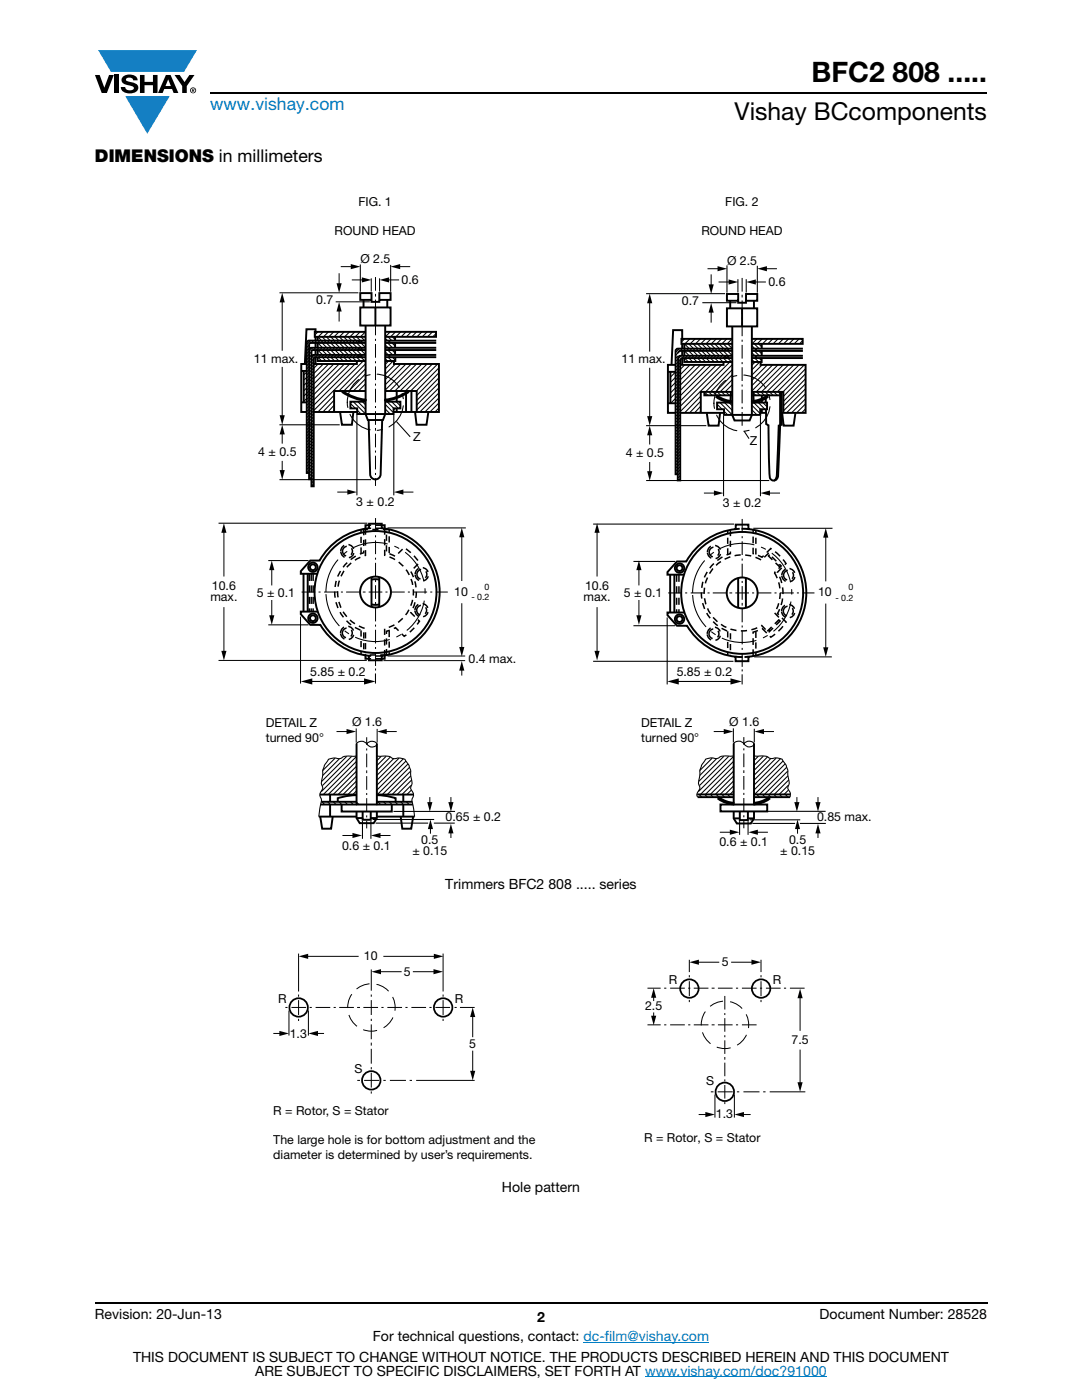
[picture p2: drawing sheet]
<svg xmlns="http://www.w3.org/2000/svg" width="216mm" height="279mm" viewBox="0 0 216 279" stroke-linecap="round" stroke-linejoin="round" font-family="sans-serif">
<g fill="#147fc3">
<path d="M19.6 10h19.7l-2.6 4.3h-1.1h-13.5z"/>
<path d="M25 19.2h8.9l-4.5 7.5z"/>
</g>
<g fill="#000">
<path d="M18.9 15h1l.9 2.5 1-2.5h.9l-1.4 3.6h-1zM22.9 15h.9v3.6h-.9zM24.6 15.3a2.1 2.1 0 0 1 2.8 .3l.1 .4h-.9a.79 .79 0 0 0-.7-.5 .79 .79 0 0 0-.8 .4l.3 .3 1 .2a1.08 1.08 0 0 1 1.2 1 1.08 1.08 0 0 1-1.1 1.2 1.73 1.73 0 0 1-2.4-1.2h.9a.96 .96 0 0 0 .8 .6 .96 .96 0 0 0 .9-.4 1.31 1.31 0 0 0-1.2-.6 1.03 1.03 0 0 1-1.1-.6 1.03 1.03 0 0 1 .2-1.1zM27.9 15h.9v1.3h1.7v-1.3h.9v3.6h-.9v-1.6h-1.7v1.6h-.9zM34.8 15h1.1l.9 1.4 1-1.4h1l-1.5 2.2v1.4h-.9v-1.4z"/>
<path d="M33.6 15.9l.5 1.3h-1.1zM33.1 15l-1.6 3.6h1l.3-.8h1.5l.3 .8h1l-1.6-3.6z"/>
<path d="M38.4 17.8h.2v.2h-.2zM38.3 17.7v.7h.1v-.3l.4 .3-.2-.3 .2-.2-.1-.2z"/>
<path d="M38.1 18a.46 .46 0 0 1 .9 0 .46 .46 0 0 1-.9 0zM37.9 18a.6 .6 0 0 0 1.2 0 .6 .6 0 0 0-1.2 0z"/>
</g>
<path d="M42 18.6h155M18.9 260h178.1" fill="none" stroke="#000" stroke-width=".36"/>
<path d="M116.4 267.9h25.1M128.7 274.8h36.3" fill="none" stroke="#007ec4" stroke-width=".2"/>
<path d="M42 39h131.9v132.1h-131.9z" fill="#fff"/>
<g fill="none" stroke="#000" stroke-width=".2">
<path d="M55.8 58.4h15.7M67.7 54.5v2.4M68 53.2h2.3M70.2 55.9h2.4M74.1 55.5v2.7M74.9 55.3v2.7M74.9 58.6v.6M74.9 59.8v2.7M75.7 55.5v2.7M77.3 55.9h2.3M79.5 53.2h2.3M141.2 53.6h2.3"/>
<path d="M141.9 54.8v2.3M143.4 56.3h2.3M150.5 56.3h2.3M152.7 53.6h2.3M56.3 60v10M56.3 73.2v10M67 60.2h6.8M67.7 61.8v2.4M74.9 63.2v.4M74.9 64.2v2.7M74.9 67.6v.4M74.9 68.7v2.7"/>
<path d="M74.9 72.1v.4M74.9 73.1v2.8M74.9 76.6v.4M74.9 77.6v2.7M129.6 60.2v10M129.6 73.4v10M141.9 62v2.4M56.3 86.3v2.2M56.3 92v2.2M67.3 98.2h2.4M74.9 81v.4M74.9 82.1v2.7"/>
<path d="M74.9 85.4v.6M74.9 86.6v2.7M74.9 89.9v.4M74.9 90.9v2.8M74.9 94.4v.4M74.9 95.4v1.6M80.1 98.2h2.4M129.6 86.5v2.2M129.6 92.2v2.2M140.5 98.4h2.3M153.3 98.4h2.3M44.7 106v9.1"/>
<path d="M54.2 113.4v3.4M54.2 119.7v3.4M60.2 118.2h2.7M63.6 118.2h.4M64.7 118.2h2.7M68 118.2h.4M69.1 118.2h2.7M72.4 118.2h.5M73.6 118.2h2.7M74.9 103.4v2.7M74.9 106.8v.4M74.9 107.9v2.7"/>
<path d="M74.9 111.3v.4M74.9 112.3v2.8M74.9 115.8v.4M74.9 116.8v2.7M76.9 118.2h.4M78 118.2h2.8M81.4 118.2h.4M82.5 118.2h2.7M85.9 118.2h.4M87 118.2h2.4M92.1 106.9v9.1M119.1 106v9.1"/>
<path d="M127.5 113.4v3.4M127.5 119.7v3.4M164.8 106.9v9.1M43.6 131.8h29.6M44.7 121.2v9M60 123.1v13.3M74.9 120.1v.6M74.9 121.3v2.7M74.9 124.7v.4M74.9 125.7v2.7M74.9 129.1v.4M74.9 130.2v2.7"/>
<path d="M74.9 133.4v.4M76.5 131.8h16.3M77.3 130.9h15.5M92.1 120.4v9.1M92.1 133.5v1.3M119.1 121.2v9M164.8 120.5v9M67.1 146h2.4M71.1 145.4v2.8M73.2 147.1v1.6M73.2 149.4v.4M73.2 150.4v2.7"/>
<path d="M73.2 153.8v.5M73.2 154.9v2.7M73.2 158.3v.4M73.2 159.3v2.7M75.3 145.5v2.7M76.8 146h2.4M85.8 159.1v1.3M90 159.1v1.3M142.4 146h2.4M152.1 146h2.3M159 159.1v1.3M163.2 159.1v1.3"/>
<path d="M68.3 166.7h2.4M73.2 162.7v.4M73.2 163.8v1.5M75.6 166.7h2.3M85.9 165.1v1.3M90 166v1.2M143.6 166.1h2.4M150.9 166.1h2.3M159.1 165.1v1.3M163.2 166v1.2"/>
</g>
<g fill="none" stroke="#000" stroke-width=".21">
<path d="M71.9 52.8v5.4M78 52.9v5.3M128.9 58.6h15.8M145.1 53v5.4M147.2 55.7v2.7M148.1 55.5v2.7M148.1 58.8v.6M148.1 60v2.7M148.9 55.7v2.7M151.1 53v5.4M61.2 74.3l-.5 .5M61.2 79.5l-.6 .6"/>
<path d="M61.2 75.3l-.5 .5M61.2 77.4l-.6 .6M61.2 76.3l-.5 .6M61.7 68.9l-.5 .4M61.7 69.5l-.5 .5M62 68l-.8 .7M62.1 70.8l-.9 1M62.1 70.2l-.9 1M62.4 69.4l-1.2 1.2M62.6 68l-.5 .4M62.6 72.8l-1.4 1.4M62.6 72.2l-1.4 1.4"/>
<path d="M62.6 71.6l-1.4 1.4M62.6 79.5l-1.4 1.4M62.6 78.9l-1.4 1.4M62.6 78.3l-1.4 1.4M62.6 77.1l-2 1.9M62.6 76.5l-1.4 1.4M62.6 75.9l-1.4 1.4M62.6 75.3l-1.4 1.4M62.6 74.6l-1.4 1.4M62.6 74l-1.4 1.4M62.6 73.4l-1.4 1.4M62.8 70.8l-1.6 1.6"/>
<path d="M62.9 69.4l-.4 .5M63.1 68l-.4 .4M63.4 70.8l-.5 .5M63.4 69.3l.2 .1-.4 .5M63.4 70.7l.2 .1M63.4 66.2l-.6 .7M63.4 71.3l.8 .7M63.4 67.2l.8 .8M63.4 68.5l1 .9M63.4 69.9l1 .9M63.5 72.6l-.9 .9M63.8 68l-.4 .4"/>
<path d="M64 70.8l-.4 .5M64.2 69.4l-.4 .4M64.3 71.3l.7 .7M64.3 67.2l.7 .8-.4 .4M64.3 68.5l1 .9M64.3 69.9l.9 .9-.4 .5M64.4 68l-.4 .4M64.5 66.2l-1 1M64.5 72.7l-1.9 1.8M64.6 70.8l-.4 .5M64.8 69.4l-.4 .4M65.2 71.3l.7 .7"/>
<path d="M65.2 67.2l.7 .8M65.2 68.5l.9 .9-.4 .4M65.2 69.9l.9 .9M65.5 69.4l-.5 .4M65.5 66.2l-.9 1M65.6 72.6l-2.9 2.9M65.7 68l-.5 .4M65.9 70.8l-.4 .5M66 71.3l.8 .7M66 67.2l.8 .8M66 68.5l1 .9M66 69.9l1 .9"/>
<path d="M66.3 68l-.4 .4M66.5 70.8l-.4 .5M66.6 66.2l-1 1M66.6 72.6l-4 4M66.6 78.9l-3.1 3.3M66.7 79.9l-2.2 2.3M66.7 69.4l-.4 .4M66.9 71.3l.7 .7M66.9 67.2l.7 .8M66.9 68.5l.9 .9M66.9 69.9l.9 .9M66.9 68l-.4 .4"/>
<path d="M67.1 70.8l-.4 .5M67.3 69.4l-.4 .4M67.5 68l-.4 .4M67.6 66.2l-.9 1M67.7 72.6l-6.5 6.5M67.7 71.3l.8 .7M67.7 67.2l.8 .8M67.7 68.5l1 .9M67.7 69.9l1 .9M67.8 70.8l-.5 .5M68 69.4l-.4 .4M68.2 68l-.4 .4"/>
<path d="M68.4 70.8l-.4 .5M68.6 69.4l-.4 .4M68.6 71.3l.7 .7M68.6 67.2l.7 .8M68.6 68.5l1 .9M68.6 69.9l1 .9M68.7 66.2l-1 1M68.7 72.6l-6.1 6.2M68.8 68l-.4 .4M69 70.8l-.4 .5M69.2 69.4l-.4 .4M69.4 68l-.4 .4"/>
<path d="M69.5 71.3l.7 .7M69.5 67.2l.7 .8M69.5 68.5l.9 .9M69.5 69.9l.9 .9M69.6 70.8l-.4 .5M69.7 66.2l-.9 1M69.8 72.6l-7.2 7.2M69.8 69.4l-.4 .4M70.1 68l-.5 .4M70.3 70.8l-.4 .5M70.3 71.3l.8 .7M70.3 67.2l.8 .8"/>
<path d="M70.3 68.5l1 .9M70.3 69.9l1 .9M70.5 69.4l-.4 .4M70.7 68l-.4 .4M70.8 66.2l-1 1M70.8 72.6l-8.2 8.3M70.9 70.8l-.4 .5M71.1 69.4l-.4 .4M71.2 71.3l.7 .7M71.2 67.2l.7 .8-.4 .4M71.2 68.5l.9 .9M71.2 69.9l.9 .9-.4 .5"/>
<path d="M71.3 68l-.4 .4M71.5 70.8l-.4 .5M71.7 69.4l-.4 .4M71.8 66.2l-.9 1M72 71.3l.8 .7M72 67.2l.8 .8M72 69.9l.9 .9M72 68.5l.9 .9M72.1 69.7l-.2 .1M72.5 72.1l-9.8 9.8M72.9 66.2l-1 1M72.9 72.6l-5.2 5.4"/>
<path d="M72.9 73.6l-4.3 4.4M72.9 74.6l-3.3 3.4M72.9 76.6l-1.4 1.4M73 75.6l-2.4 2.4M76.9 70.2l.6 .6M76.9 68.8l.6 .6M76.9 71.6l.4 .4M76.9 67.5l.4 .5M77.4 69.9l.9 .9M77.4 68.5l.9 .9M77.5 71.3l.7 .7M77.5 67.2l.7 .8"/>
<path d="M77.5 72.1l-.7 .7M77.9 66.2l-1 1M78.2 69.9l.6 .6M78.2 68.5l.6 .6M78.3 71.3l.5 .5M78.3 67.2l.5 .6M78.4 72.1l-1.5 1.5M78.9 66.2l-1 1M78.9 72.6l-2 2.1M79.9 72.7l-3 3M80 66.2l-1 1M81 66.2l-1 1"/>
<path d="M81 72.6l-4.2 4.2M82.1 66.2l-1 1M82.1 72.6l-5.3 5.3M83.1 66.2l-1 1M83.1 72.6l-5.3 5.4M84.2 66.2l-1 1M84.2 72.6l-5.4 5.4M85.2 66.2l-.9 1M85.2 72.6l-5.3 5.4M86.3 66.2l-1 1M86.3 72.6l-5.4 5.4M87 66.6l-.6 .6"/>
<path d="M87.3 72.6l-5.3 5.4M87.6 78.4l-3.8 3.8M87.6 79.4l-2.8 2.8M87.6 76.4l-4.4 4.4M87.6 75.4l-4.4 4.5M87.6 74.4l-4.4 4.5M87.6 77.4l-4.5 4.5M87.6 73.4l-4.5 4.6M134.8 74.2l-1 1.1M134.8 77.4l-1 1M134.8 75.3l-1 1M134.8 78.4l-1 1.1"/>
<path d="M134.8 79.5l-1 1M134.8 76.3l-1 1.1M135.3 71l-.4 .5M135.3 70.4l-.4 .5M135.5 69.6l-.6 .7M135.8 72.4l-.9 .9M135.8 71.8l-.9 .9M135.8 73l-.9 .9M135.8 79.7l-.9 .9M135.8 79.1l-.9 .9M135.8 78.5l-.9 .9M135.8 77.3l-.9 .9"/>
<path d="M135.8 76.7l-.9 .9M135.8 76l-.9 1M135.8 75.4l-.9 .9M135.8 74.8l-.9 .9M135.8 74.2l-.9 .9M135.8 73.6l-.9 .9M135.9 71l-1 1.1M136.1 69.6l-.4 .4M136.5 71l-.4 .5M136.6 70.9l.1 .1M136.6 69.4l.1 .2M136.6 67.6l-.6 .6"/>
<path d="M136.6 70.1l1 .9M136.6 68.6l1 1M136.6 71.5l.7 .7M136.6 72.8l-.8 .9M136.7 69.6l-.4 .4M137.2 71l-.5 .5M137.4 69.6l-.4 .4M137.5 70.1l.9 .9-.4 .5M137.5 68.6l.9 1M137.5 71.5l.7 .7M137.6 67.6l-.9 1M137.6 72.9l-1.8 1.8"/>
<path d="M137.8 71l-.5 .5M138 69.6l-.4 .4M138.3 70.1l1 .9M138.3 68.6l1 1M138.3 71.5l.8 .7M138.6 69.6l-.4 .4M138.7 67.6l-1 1M138.7 72.8l-2.9 2.9M139 71l-.4 .5M139.2 70.1l.9 .9M139.2 68.6l.9 1M139.2 71.5l.7 .7"/>
<path d="M139.2 69.6l-.4 .4M139.7 71l-.5 .5M139.8 67.6l-1 1M139.8 72.8l-4 4M139.8 79.1l-3.2 3.3M139.9 69.6l-.4 .4M140 68.6l1 1M140 71.5l.8 .7M140 70.1l1 .9M140.1 60.4h6.9M140.3 71l-.4 .5M140.5 69.6l-.4 .4"/>
<path d="M140.6 78.2l.6 .7M140.8 67.6l-1 1M140.9 72.8l-6 6M140.9 68.6l1 1M140.9 71.5l.7 .7M140.9 70.1l1 .9M140.9 71l-.4 .5M141.1 69.6l-.4 .4M141.4 78.2l.7 .7M141.6 71l-.5 .5M141.8 69.6l-.5 .4M141.8 68.6l.9 1"/>
<path d="M141.8 71.5l.7 .7M141.8 70.1l.9 .9M141.9 67.6l-1 1M141.9 72.8l-6.1 6.1M142.2 71l-.5 .5M142.3 78.2l.7 .7M142.4 69.6l-.4 .4M142.6 68.6l1 1M142.6 71.5l.8 .7M142.8 71l-.4 .5M142.9 67.6l-1 1M143 72.8l-7.2 7.2"/>
<path d="M143 69.6l-.4 .4 1 1M143.1 78.2l.7 .7M143.4 71l-.4 .5M143.5 68.6l.9 1M143.5 71.5l.7 .7M143.5 70.1l.9 .9M143.5 79.2l-.2 .3M143.6 69.6l-.4 .4M144 67.6l-1 1M144 78.2l.7 .7M144 72.8l-8.2 8.2M144 79.5l-.2 .2"/>
<path d="M144.1 71l-.5 .5M144.3 69.6l-.4 .4M144.3 68.6l1 1M144.3 71.5l.8 .7M144.4 70.1l.9 .9-.5 .5M144.5 79.7l-.2 .3M144.7 71l-.4 .5M144.9 78.2l.6 .7M144.9 69.6l-.4 .4M145 67.6l-1 1M145.1 79.9l-.2 .3M145.2 68.6l.9 .9"/>
<path d="M145.2 71.5l.7 .7M145.2 70.1l.9 .9M145.3 69.8l-.2 .2M145.6 72.2l-9.8 9.9M145.7 78.2l.1 .1M146.1 67.6l-1 1M146.1 73.8l-4.3 4.4M146.1 72.8l-5.3 5.4M146.1 74.8l-3.3 3.4M146.1 76.8l-1.4 1.4M146.1 75.8l-2.4 2.4M148.1 63.3v.4"/>
<path d="M148.1 64.4v2.7M148.1 67.8v.4M148.1 68.8v2.8M148.1 72.3v.4M148.1 73.3v2.7M148.1 76.7v.4M148.1 77.8v2.7M150 70.4l.6 .6M150 69l.6 .6M150 71.8l.5 .4M150.3 78.4l.5 .5M150.4 80l-.2 .3"/>
<path d="M150.5 70l1 1M150.5 68.6l1 1M150.6 71.5l.8 .7M150.7 72.2l-.7 .7M151 78.2l.7 .7M151 79.9l-.2 .4M151 67.6l-.9 1M151.4 70l.6 .6M151.4 68.6l.6 .6M151.5 71.5l.5 .5M151.6 79.7l-.2 .4M151.6 72.2l-1.5 1.6"/>
<path d="M151.8 78.2l.7 .7M152.1 72.8l-2.1 2.1M152.1 67.6l-1 1M152.2 79.5l-.2 .4M152.7 78.2l.7 .7M152.9 79l-.3 .6M153.1 72.9l-3 3M153.1 67.6l-.9 1M153.6 78.2l.6 .7M154.2 72.8l-4.2 4.2M154.2 67.6l-1 1M154.4 78.2l.7 .7"/>
<path d="M155.2 72.8l-5.2 5.2M155.2 67.6l-.9 1M155.3 78.2l.4 .4M156.3 72.8l-5.4 5.4M156.3 67.6l-1 1M157.3 72.8l-5.3 5.4M157.3 67.6l-.9 1M158.4 72.8l-5.4 5.4M158.4 67.6l-1 1M159.5 72.8l-5.4 5.4M159.5 67.6l-1 1M160.2 68l-.7 .6"/>
<path d="M160.5 72.8l-5.4 5.4M160.7 79.6l-2.8 2.8M160.7 78.6l-3.7 3.8M160.7 73.6l-4.4 4.6M160.7 77.6l-4.4 4.4M160.7 76.6l-4.4 4.4M160.7 75.6l-4.4 4.5M160.7 74.6l-4.4 4.5M55.8 84.8h12M55.8 95.7h18.2M62.6 92.9l-1.4 1.4M62.6 92.3l-1.4 1.4"/>
<path d="M62.6 91.7l-1.4 1.4M62.6 91.1l-1.4 1.4M62.6 90.5l-1.4 1.4M62.6 89.9l-1.4 1.4M62.6 89.3l-1.4 1.4M62.6 88.7l-1.4 1.3M62.6 88l-1.4 1.4M62.6 87.4l-1.4 1.4M62.6 86.8l-1.4 1.4M62.6 86.2l-1.4 1.4M62.6 85.6l-1.4 1.4M62.6 85l-1.4 1.4"/>
<path d="M62.6 84.4l-1.4 1.4M62.6 83.8l-1.4 1.4M62.6 83.2l-1.4 1.4M62.6 82.6l-1.4 1.4M62.6 82l-1.4 1.4M62.6 81.3l-1.4 1.4M62.6 80.7l-1.4 1.4M62.6 80.1l-1.4 1.4M62.6 94.7l-.9 .9M62.6 94.1l-.9 1M62.6 93.5l-.9 1M62.6 96.6l-.4 .4"/>
<path d="M62.6 96l-.4 .4M62.6 95.4l-.4 .4M66.7 81.9l-.4 .3M66.7 80.9l-1.3 1.3M69.9 80.5l1 1M70.5 80.2l2.5 2.4M71.2 82.8v16.1M71.3 81.9l.7 .7M71.4 80.2l1.5 1.5M72.4 80.2l.5 .6M76.9 80.7l1.6 1.7M76.9 81.6l1 1"/>
<path d="M77.2 80.1l1.4 1.5M78.1 80.1l1.3 1.4M78.6 82.8v16.1M79 80.1l.9 .9M79.1 84.1l2.8 3.1M87.6 81.4l-.8 .8M87.6 80.4l-1.8 1.8M128.9 84.9h12M128.9 95.9h24.6M135.8 94.3l-.5 .5M135.8 91.3l-.9 .9M135.8 93.1l-.9 .9"/>
<path d="M135.8 92.5l-.9 .9M135.8 91.9l-.9 .9M135.8 90.7l-.9 .9M135.8 90l-.9 1M135.8 89.4l-.9 1M135.8 88.8l-.9 .9M135.8 88.2l-.9 .9M135.8 87.6l-.9 .9M135.8 87l-.9 .9M135.8 86.4l-.9 .9M135.8 85.8l-.9 .9M135.8 85.2l-.9 .9"/>
<path d="M135.8 84.6l-.9 .9M135.8 83.4l-.9 .9M135.8 82.7l-.9 1M135.8 82.1l-.9 .9M135.8 81.5l-.9 .9M135.8 80.9l-.9 .9M135.8 80.3l-.9 .9M135.8 84l-.9 .8M135.8 93.7l-.9 .9M135.8 94.9l-.5 .5M135.8 95.5l-.4 .4M139.8 80.1l-2.2 2.3"/>
<path d="M139.8 82.1l-.3 .3M139.8 81l-1.2 1.4M143.1 80.7l1 1M143.7 80.4l2.4 2.4M144.4 83v16M144.5 82.1l.7 .7M144.6 80.4l1.5 1.5M145.5 80.4l.6 .5M145.8 80l-.3 .3M148.1 81.2v.4M148.1 82.2v2.8M148.5 86.1l1 1.4"/>
<path d="M150 80.9l1.7 1.6M150 81.8l1.1 1M150.4 80.3l1.3 1.4M151.3 80.3l1.3 1.3M151.7 83v16M152.2 80.3l.8 .8M160.7 80.6l-1.8 1.8M160.7 81.6l-.8 .8M43.6 104.4h29.7M53.5 111.9h8.1M77.3 105.4h15.7M118.4 104.6h28.1"/>
<path d="M126.4 112h8.3M133.3 118.3h2.8M136.7 118.3h.4M137.8 118.3h2.8M141.2 118.3h.4M142.2 118.3h2.8M145.6 118.3h.5M146.7 118.3h2.8M148.1 103.6v2.7M148.1 107v.4M148.1 108v2.8M148.1 111.5v.4"/>
<path d="M148.1 112.5v2.7M148.1 115.9v.4M148.1 117v2.7M150.1 118.3h.4M150.3 105.4h15.8M151.2 118.3h2.7M154.5 118.3h.4M155.7 118.3h2.7M159 118.3h.4M160.1 118.3h2.4M53.5 124.7h8.1M61.9 136h11.2"/>
<path d="M74.9 134.4v2M118.4 132h28M126.4 124.9h8.3M133.1 123.2v13.4M135 136h11.2M148.1 134.6v2M148.1 120.3v.6M148.1 121.5v2.7M148.1 124.8v.4M148.1 125.9v2.7M148.1 129.3v.4M148.1 130.4v2.7"/>
<path d="M148.1 133.6v.4M150.5 131.1h15.5M66.9 151.3l-2.5 2.5M67.7 151.5l-3.3 3.3M69.2 151l-5 4.9M70.2 151l-5.9 5.8M71.1 156.8l-1.7 1.8M71.1 151l-7 7M71.1 155.9l-2.6 2.6M71.1 157.8l-.7 .8M71.1 154.9l-3.6 3.6M71.1 150.8l-.3 .1a3.8 3.8 0 0 0-3 .5 2.83 2.83 0 0 0-2.3 .3 5.1 5.1 0 0 0-1.2 3.4l-.1 1.4a1.04 1.04 0 0 1-.2 1.5 1.28 1.28 0 0 0 .1 1.6l-.5 3.4"/>
<path d="M71.2 153.9l-4.7 4.6M71.2 151.9l-6.7 6.6M71.2 152.9l-5.7 5.6M73.2 148.4a1.21 1.21 0 0 1 2 .1 1.12 1.12 0 0 1-2 0 1.24 1.24 0 0 0-2.1 0M75.2 150.8l.4 .1a3.8 3.8 0 0 1 3 .5 2.83 2.83 0 0 1 2.3 .3 5.1 5.1 0 0 1 1.1 3.4l.2 1.4a1.04 1.04 0 0 0 .1 1.5 1.27 1.27 0 0 1-.1 1.6l.5 3.4M76.1 151l-.9 .8M77 150.9l-1.8 1.9M77.9 151.1l-2.7 2.7M78.6 151.4l-3.4 3.4M79.6 151.3l-4.4 4.4M80.5 151.4l-5.3 5.3M81 151.9l-5.8 5.8"/>
<path d="M81.4 152.5l-6 6M81.7 153.1l-5.4 5.4M81.9 153.9l-4.6 4.6M82 154.8l-3.7 3.7M82 156.7l-1.8 1.8M82.1 157.7l-.9 .8M82.1 155.7l-2.9 2.8M139.5 158.6l.5 .5M140.6 158.6l.6 .5M142.1 151.3l-2.5 2.5M142.9 158.6l.5 .5M143 151.4l-3.4 3.3"/>
<path d="M143.9 159.4l-.3 .2M144.1 158.6l.5 .5M144.4 159.7l-.3 .2M144.4 150.9l-4.9 5M144.9 159.9l-.2 .2M145.2 158.6l.5 .5M145.4 150.9l-5.8 5.9M146.3 145.4v2.8M146.4 156.8l-1.7 1.8M146.4 150.9l-7 7.1M146.4 155.8l-2.7 2.7M146.4 157.8l-.8 .8"/>
<path d="M146.4 150.8l-.4 .1a3.8 3.8 0 0 0-3 .5 2.83 2.83 0 0 0-2.3 .3 5.1 5.1 0 0 0-1.1 3.4l-.2 1.4a1.32 1.32 0 0 1-.3 1.8v.5l.1 .3M146.4 154.9l-3.7 3.6M146.4 153.9l-4.6 4.7 .5 .5M146.4 151.9l-6.6 6.6M146.4 152.9l-5.6 5.6M148.4 147.1v1.5M148.4 149.3v.4M148.4 150.4v2.7M148.4 153.7v.6M148.4 154.9v2.7M148.4 158.2v.4M148.4 159.3v2.7"/>
<path d="M148.4 148.4a1.21 1.21 0 0 1 2 .1 1.12 1.12 0 0 1-1.9 0 1.23 1.23 0 0 0-2.1 0M150.5 150.8l.3 .1a3.8 3.8 0 0 1 3 .5 2.83 2.83 0 0 1 2.4 .3 5.1 5.1 0 0 1 1.1 3.4l.1 1.4a1.04 1.04 0 0 0 .2 1.5l.1 .5-.1 .6M150.5 145.4v2.8M151 158.6l.5 .5M151.3 150.9l-.8 .9M151.9 159.9l-.2 .4M152.2 158.6l.5 .5M152.3 150.9l-1.9 1.9M152.6 159.7l-.3 .4M153.2 151.1l-2.8 2.7M153.3 158.6l.5 .5M153.3 159.2l-.3 .5"/>
<path d="M153.8 151.4l-3.4 3.4M154.4 158.6l.6 .5M154.9 151.3l-4.4 4.4M155.6 158.6l.5 .5M155.7 151.4l-5.3 5.3M156.3 151.9l-5.8 5.8M156.7 152.5l-6.1 6M156.7 158.6l.5 .5M157 153.1l-5.4 5.4M157.2 153.9l-4.6 4.6M157.2 154.8l-3.7 3.7M157.3 156.7l-1.8 1.8"/>
<path d="M157.3 157.7l-.8 .8M157.4 155.6l-2.9 2.9M64.2 160l.6 .6M65.4 160l.5 .6M66.5 160l.5 .6M67.7 160l.5 .6M68.8 160l.5 .6M69.9 160l.6 .6M71.1 160l.5 .6M72.3 163.8v3.6M74 163.8v3.6M74.3 163.5h12.3"/>
<path d="M75 164.3h10.4M75.4 160l.5 .6M76.5 160l.6 .6M77.7 160l.5 .6M78.5 161.9h12.3M78.8 160l.5 .6M80 160l.5 .6M81.1 160l.5 .6M86.6 164.3h4.1M145.5 160.1l-.2 .2M146.2 160.2l-.3 .3M147.6 163.9v2.7"/>
<path d="M148.4 162.7v.4M148.4 163.8v1.5M149.3 163.9v2.7M149.6 163.6h10.1M150.1 164.3h8.6M150.8 160.2l-.2 .3M151.4 160.1l-.3 .3M153.2 161.9h11.5M159.6 164.3h5.2"/>
</g>
<g fill="#000">
<path d="M67.2 56.5h1l-.5 1.9zM70 52.7l1.9 .5-1.9 .5zM72.2 55.4l1.9 .5-1.9 .5zM75.7 55.9l1.9-.5v1zM77.9 53.2l1.9-.5v1zM141.4 56.8h1l-.5 1.9zM143.2 53.1l1.9 .5-1.9 .5zM145.4 55.8l1.9 .5-1.9 .5zM148.9 56.3l1.9-.5v1zM151.1 53.6l1.9-.5v1zM56.3 58.4l.5 1.9h-1zM67.7 60.3l.5 1.9h-1z"/>
<path d="M129.6 58.6l.6 1.9h-1.1zM141.9 60.5l.5 1.9h-1zM56.3 84.8l.5 1.9h-1zM55.8 82.9h1l-.5 1.9zM55.8 93.8h1l-.5 1.9zM69.3 97.7l1.9 .5-1.9 .5zM78.6 98.2l1.9-.5v1zM129.6 85l.6 1.9h-1.1zM129.1 83h1.1l-.6 2zM129.1 94h1.1l-.6 2zM142.5 97.9l1.9 .5-1.9 .5zM151.7 98.4l1.9-.5v1z"/>
<path d="M44.7 104.4l.5 1.9h-1zM54.2 111.9l.5 1.9h-1zM92.1 105.3l.6 1.9h-1.1zM119.1 104.4l.5 1.9h-1zM127.5 111.9l.5 1.9h-1zM164.8 105.4l.5 1.9h-1zM44.2 129.9h1l-.5 1.9zM53.7 122.8h1l-.5 1.9zM60 136l2.3-.6v1.2zM72.6 135.4l2.3 .6-2.3 .6zM92.1 131.9l.6 1.9h-1.1zM91.6 129.1h1.1l-.6 1.9z"/>
<path d="M118.6 129.9h1l-.5 1.9zM127 122.8h1l-.5 1.9zM133.1 136l2.3-.6v1.2zM145.8 135.4l2.3 .6-2.3 .6zM164.3 129.2h1l-.5 1.9zM69.1 145.5l2 .5-2 .5zM75.3 146l1.9-.5v1zM144.4 145.5l1.9 .5-1.9 .5zM150.5 146l1.9-.5v1zM70.3 166.2l1.9 .5-1.9 .6zM74 166.7l1.9-.5v1.1zM85.9 163.6l.5 1.9h-1z"/>
<path d="M85.3 160.1h1l-.5 1.9zM90 164.4l.5 1.9h-1zM89.5 160.1h1l-.5 1.9zM145.6 165.6l1.9 .5-1.9 .5zM149.3 166.1l1.9-.5v1zM159.1 163.6l.5 1.9h-1zM158.5 160.1h1l-.5 1.9zM163.2 164.4l.5 1.9h-1zM162.7 160.1h1l-.5 1.9z"/>
</g>
<g fill="none" stroke="#000" stroke-width=".39">
<path d="M72.5 59.9v1.4M74.1 59.8h-2.2v-1.3h2.2v1.7h1.6v-1.7h2.2v1.3h-2.2M77.3 59.9v1.4M60.1 74h1.1M60.6 74.1v6.2M61.2 72.6h-1.1v9.6h1.1M62.8 71.3h10.1M63 66.2v-.5h-1.8l-.4 6.9M63 67.2v.8M63 68.4v1M63 69.9v.9M63 71.3v1.3"/>
<path d="M63.4 71.3v.7h9.6M63.4 67.2v.8M63.4 68.4v1M63.4 69.9v.9M71.2 72v.6h-8.6M71.6 68v.4M71.6 69.4v.5M71.6 70.9v.4M71.9 61.4h6v3.6h-6zM72.1 68v.4M72.1 69.4v.5M72.1 70.9v.4"/>
<path d="M72.9 69.9h-10.5l-.2 .1-.1 27.1 .5-.1v-25.4l.3-.3M72.9 70.8h-10.1a.5 .5 0 0 0-.7 .5M72.9 68.4h-10.9l-.3 .2v27h.4M72.9 68h-11.2l-.4 .2-.1 26.2h.5M72.9 69.4h-10.8l-.4 .2v.3M72.9 66.2h-10.1v1h10.2M73 78h-6.3v4.2M73 65v17.7l.4 1.1h3l.5-1.1v-17.7M74.9 61.4v3.6M76.9 78h6.2v4.2M76.9 66.2h10.1v1h-10.1M76.9 71.3h10.1"/>
<path d="M76.9 70.8h10.1M76.9 69.9h10.1M76.9 69.4h10.1M76.9 68.4h10.1M76.9 68h10.1M77.7 68v.4M77.7 69.4v.5M77.7 70.9v.4M78.6 72v.6h9v9.6h-9.1M78.8 67.2v.8M78.8 68.5v.9M78.8 69.9v1"/>
<path d="M78.9 71.3v.7h-2M79.2 78v2.1M81 78v4.2M82.1 78v4.2M133.3 74.2h1.5M133.8 74.2v6.3M134.8 72.8h-1.5v9.6h1.5M136.1 67.6v-1.7h-1.8l-.3 6.9M136.1 68.6v1M136.1 70v1M136.1 71.4v1.4M136.5 71.4v.8h9.5"/>
<path d="M136.6 68.6v1M136.6 70v1M140.5 78.2v.7h5.6M144.4 72.2v.6h-8.6M144.7 69.6v.4M144.7 71v.4M145.1 61.5h6v3.6h-6zM145.3 69.6v.4M145.3 71v.4M145.7 60v1.5M145.8 78.2v1.8M146.1 70h-10.2a.5 .5 0 0 0-.6 .5"/>
<path d="M146.1 69.6h-10.7a.5 .5 0 0 0-.6 .4v24.6h.4l.1-23.1a.5 .5 0 0 1 .6-.5h10.2M146.1 67.6h-10.1v1h10.1M146.1 78.2h-6.3v4.2M146.1 65.2v17.6l.5 1.1h3l.4-1.1v-17.6M146.1 71.5h-9.7a.51 .51 0 0 0-.7 .4v24h-.5v-1.2M147.3 60h-2.2v-1.3h2.2v1.7h1.6v-1.7h2.2v1.3h-2.2M148.1 61.6v3.6M150 78.9h5.7M150 78.2h6.3v4.2M150 67.6h10.2v1h-10.2M150.1 71.5h10.1M150.1 71h10.1"/>
<path d="M150.1 70h10.1M150.1 69.6h10.1M150.3 78.2l.1 1.8M150.4 60v1.5M150.8 69.6v.4M150.8 71v.4M151.8 72.2v.6h8.9v9.6h-4.7M152 71.4v.8h-2M152 68.6v1M152 70.1v.9M152 78.9v.6M152 79.9v.4"/>
<path d="M152.8 79.5v.8M155.7 78.2v6.7l-.3 7.9a5.9 5.9 0 0 1-.4 2.8l-.5 .3M156 78.2v6.6l-.6 .1-.3 8.7a3.2 3.2 0 0 1-.5 2.2 .72 .72 0 0 1-1-.5l-.3-10.4-.4-.3-.1-2.9M60.1 80.3h1.1M62.6 82.2h8.7M70.5 82.2l-.3 2.6h-2l-.3-2.5M73 80.2h-3.1v1.3h1.4v1.1h7.2v-1.1h1.4v-1.3h-3M73.6 83.8l.3 10.8a1.05 1.05 0 0 0 1 1.1 1.05 1.05 0 0 0 1.1-1.1l.3-10.8M79.2 81.5v.7M82.8 82.2l.3 2.6h2l.4-2.5M133.3 80.5h1.5M135.8 82.4h8.7"/>
<path d="M143.7 82.4l-.3 2.5h-2l-.4-2.4M146.1 80l-1.5-.2-1.5-.8-.1 .3 1.5 .7 1.5 .3M146.1 80.3h-3v1.4h1.4v1.1h7.2v-1.1h1.4v-1.4h-3.1M150 80l1.5-.2 1.5-.8 .2 .3-1.5 .7-1.5 .3M151.7 82.4h1.1M152 81.7v.7M156.1 82.4l.3 2.5h2l.3-2.4M60.6 114.5v7.6M61.4 114.5v7.6M63.4 114.5h-3.4v-.5l1.9-2.1h1.9a12.8 12.8 0 0 1 9.8-6.5v-.9h2.6v.9a12.8 12.8 0 0 1 11.5 12.7 12.8 12.8 0 0 1-11.5 12.8v.9h-2.6v-.9a12.8 12.8 0 0 1-9.7-6.2h-2l-1.9-2.1v-.5h3.4M73.6 104.8h-.7v.7M74.1 115.2v5.9"/>
<path d="M74.1 115.7h1.6M75.7 115.2v6M76.2 104.8h.6v.7M133.7 114.7v7.5M134.6 114.7v7.5M136.5 114.7h-3.3v-.5l1.9-2.1h1.8a12.8 12.8 0 0 1 9.9-6.5v-.9h2.5v.9a12.8 12.8 0 0 1 11.6 12.7 12.8 12.8 0 0 1-11.6 12.8v.9h-2.5v-.9a12.8 12.8 0 0 1-9.7-6.2h-2l-1.9-2.1v-.6h3.3M147.3 115.4v5.9M148.8 115.4v5.9M72.9 130.8v.7h.7M74.2 120.6h1.5M76.8 130.8v.7h-.6M63.8 158.6h7.3"/>
<path d="M65.9 158.6v1.4M71.1 158.7l-1.8 .2-1.9 .4v.7M71.1 148.5v12M75.2 158.6h7.3M75.2 158.7l1.9 .2 1.8 .4v.7M75.2 148.5v12M80.5 158.6v1.4M139.1 158.5h7.3M139.2 159.1h7.2M146.4 148.5v12.1M150.5 148.5v12.1M150.5 158.5h7.2"/>
<path d="M150.5 159.1h7.1M63.6 163h7.5M63.9 163l.4 2.4h1.8l.3-2.4M63.9 160.6h18.5M64.1 160h7M65.9 160.6v2.4M68.2 160.6v1.4h10v-1.4M71.1 163.3h1.3M71.1 162v1.3l.7 1h2.8l.6-1v-1.3M72.4 162v1.6h1.6v-1.6M74 163.3h1.2M75.2 160h7.1"/>
<path d="M75.2 163h7.5M80 163l.3 2.4h1.8l.3-2.4M80.5 160.6v2.4M143.8 160.6h9.3v1.3h-9.3zM146.4 160.2l-1.5-.3-1.4-.7-.2 .2 1.5 .8 1.6 .3M146.4 162v1.3l.6 1h2.8l.7-1v-1.3M146.4 163.3h1.2M147.6 162v1.7h1.6v-1.7M149.2 163.3h1.3M150.5 160.2l1.4-.3 1.5-.7 .1 .2-1.5 .8-1.5 .3"/>
<circle cx="62.4" cy="113.2" r=".93"/>
<circle cx="62.4" cy="113.2" r=".58"/>
<circle cx="74.9" cy="118.2" r="3.1"/>
<circle cx="74.9" cy="118.1" r="12.2"/>
<circle cx="135.6" cy="113.4" r=".58"/>
<circle cx="135.6" cy="113.4" r=".93"/>
<circle cx="148.1" cy="118.3" r="3.1"/>
<circle cx="148.1" cy="118.3" r="12.2"/>
<circle cx="62.4" cy="123.4" r=".93"/>
<circle cx="62.4" cy="123.4" r=".58"/>
<circle cx="135.6" cy="123.6" r=".58"/>
<circle cx="135.6" cy="123.6" r=".93"/>
</g>
<g fill="none" stroke="#000" stroke-width=".21" stroke-dasharray="7.1 1.4 1.1 1.4" stroke-linecap="butt">
<circle cx="74.9" cy="118.2" r="9.9"/>
<circle cx="148.1" cy="118.3" r="9.9"/>
</g>
<g fill="none" stroke="#000" stroke-width=".3" stroke-dasharray="1.4 1.1" stroke-linecap="butt">
<circle cx="69.3" cy="110" r=".99"/>
<circle cx="84.2" cy="114.6" r=".99"/>
<circle cx="142.5" cy="110.2" r=".99"/>
<circle cx="157.3" cy="114.8" r=".99"/>
<circle cx="69.3" cy="126.3" r=".99"/>
<circle cx="84.1" cy="121.8" r=".99"/>
<circle cx="142.5" cy="126.5" r=".99"/>
<circle cx="157.3" cy="122" r=".99"/>
</g>
<g fill="none" stroke="#000" stroke-width=".3" stroke-dasharray="1.4 .9" stroke-linecap="butt">
<path d="M61.7 114.5v7.6M62.1 114.5v7.6M62.5 114.5v7.6M135 114.7v7.5M135.5 114.7v7.5"/>
<circle cx="69.3" cy="110" r="1.34"/>
<circle cx="84.2" cy="114.6" r="1.34"/>
<circle cx="142.5" cy="110.2" r="1.34"/>
<circle cx="157.3" cy="114.8" r="1.34"/>
<circle cx="69.3" cy="126.3" r="1.34"/>
<circle cx="84.1" cy="121.8" r="1.34"/>
<circle cx="142.5" cy="126.5" r="1.34"/>
<circle cx="157.3" cy="122" r="1.34"/>
</g>
<g fill="none" stroke="#000" stroke-width=".3" stroke-dasharray="1.2 .9" stroke-linecap="butt">
<path d="M72 110.5v-4.8M72.6 105.6v4.7a8.2 8.2 0 0 0-5.8 7.9 8.2 8.2 0 0 0 5.8 7.8v4.7M72.9 105.5v5.3a7.6 7.6 0 0 0-5.5 7.3 7.6 7.6 0 0 0 5.5 7.3v5.4M76.2 104.8h-2.6M76.2 105.4h-2.6M76.8 105.5v5.3a7.5 7.5 0 0 1 5.7 7.4 7.5 7.5 0 0 1-5.7 7.3v5.3M77.6 105.7h-5.5M77.7 110.4v-4.7M142.4 113.4a7.6 7.6 0 0 1 9.5-1.6l1.4-1.4 2.6 2.5-1.4 1.4a7.6 7.6 0 0 1 .1 8l1.3 1.4-2.6 2.5-1.3-1.4a7.6 7.6 0 0 1-9.7-1.6 7.6 7.6 0 0 1 .1-9.8zM145.2 110.7v-4.8M145.7 105.8v4.7a8.2 8.2 0 0 0-5.7 7.8 8.2 8.2 0 0 0 5.8 7.9l-.1 4.7M150.8 110.7v-4.8"/>
<path d="M155.6 113.2l-2.5-2.5M72 125.8v4.8M76.2 131.5h-2.6M76.2 130.9h-2.6M77.1 130.7h-4.1M77.1 130.8v-4.8l1.8-.7 1.8 1.7 .5-.4 1.3-1.2 1.2-1.4-1.7-1.7a8.2 8.2 0 0 0 0-8.3l1.7-1.7-1.2-1.5-1.4-1.2-.5-.3-1.7 1.7-1.8-.7v-4.8M77.7 125.9v4.7M145.2 126v4.8M150.8 126.1v4.7M153.1 126l2.6-2.5"/>
</g>
<path d="M68.4 78.2l2.6 1.3 1.9 .3M81.4 78.2l-2.6 1.3-1.9 .3" fill="none" stroke="#000" stroke-width=".6"/>
<g fill="none" stroke="#000" stroke-width=".21" stroke-dasharray="5.3 1.4 1.1 1.4">
<circle cx="74.9" cy="80.3" r="5.6"/>
<circle cx="148.1" cy="80.5" r="5.6"/>
</g>
<path d="M150.3 130.9v-4.7l1.8-.8 1.7 1.8 .5-.4 1.4-1.2 1.2-1.5-1.8-1.7a8.2 8.2 0 0 0 0-8.2l1.7-1.7-1.1-1.5-1.4-1.2-.5-.3-1.8 1.7-1.7-.7v-4.8" fill="none" stroke="#000" stroke-width=".3" stroke-dasharray="1.3 .9" stroke-linecap="butt"/>
<path d="M149.4 105.6h-2.6M146.8 131.1h2.5" fill="none" stroke="#000" stroke-width=".39" stroke-dasharray="1.4 .4" stroke-linecap="butt"/>
<path d="M153.6 110.7l-.3 .2M155.6 112.6l-.3 .3M153.4 125.7l.2 .2M155.4 123.7l.2 .3" fill="none" stroke="#000" stroke-width=".3"/>
<path d="M54.5 189.6h106.9v42.3h-106.9z" fill="#fff"/>
<g fill="none" stroke="#000" stroke-width=".2">
<path d="M59.6 190.3v7.6M59.6 198.5v.4M59.6 199.6v3M61.1 190.9h10.5M74.1 193.5v4.2M74.1 198.5v.4M74.1 199.6v3M75.7 193.9h4.4M76.5 190.9h10.4M82.4 193.9h4.5M88.4 190.3v7.6M88.4 198.5v.4"/>
<path d="M88.4 199.6v3M129.2 197.2h2.6M130.4 198.8v1M132.5 197.2h.5M133.7 197.2h2.9M137.3 197.2h.4M137.5 191.5v2.5M137.5 194.6v.4M137.5 195.8v3M137.5 199.6v.4M138.4 197.2h3M139.1 192h4.4"/>
<path d="M142 197.2h.6M143.3 197.2h2.9M144.6 198.8v2.7M145.9 192h4.4M146.9 197.2h.4M148 197.2h3M151.6 197.2h.5M151.9 191.5v2.5M151.9 194.6v.4M151.9 195.8v3M151.9 199.6v.4M152.8 197.2h3"/>
<path d="M156.4 197.2h.5M157.6 197.2h2.9M159.6 198.9v6.8M54.5 206.2h1.6M56.9 201.1h.5M57.7 201.7v5M58.2 201.1h2.9M59.6 203.3v.5M61.5 201.7v5M61.8 201.1h.4M63 201.1h2.9M63.1 206.2h1.6"/>
<path d="M66.6 201.1h.4M67.7 201.1h2.9M71.3 201.1h.5M71.3 215.6h.5M72.5 201.1h2.9M72.7 215.6h3M74.1 203.3v.5M74.1 204.4v3M74.1 208.1v.6M74.1 209.3v3M74.1 213v.4M74.1 214.1v2.9"/>
<path d="M74.1 217.8v.5M76.1 201.1h.4M76.5 215.6h.5M77.3 201.1h2.9M77.8 215.6h3.2M80.9 201.1h.4M81.7 215.6h.5M82.1 201.1h2.9M83 215.6h11.7M85.7 201.1h.4M86.9 201.1h2.9M88.4 203.3v.5"/>
<path d="M90.7 201.1h.4M91.8 201.1h2.9M94.3 202.6v4.4M94.3 209.7v4.4M129.2 204.5h2.6M130.4 202.1v1M132.5 204.5h.5M133.7 204.5h2.9M137.3 204.5h.4M138.4 204.5h3M141.8 217.9h.6M142 204.5h.6"/>
<path d="M142.7 218.4v4.6M143.2 217.9h3M143.3 204.5h2.9M144.6 202.2v.4M144.6 203.2v2.7M144.6 206.6v.4M144.6 207.6v2.7M144.6 210.9v.6M144.6 212.1v2.7M144.6 215.4v.4M144.6 216.5v2.7M144.6 219.9v.4"/>
<path d="M146.5 218.4v4.6M146.9 204.5h.4M147 217.9h.5M148 204.5h3M148.3 217.9h3.2M152.3 217.9h.5M153.6 217.9h7.1M159.6 209.5v6.8M139.4 222.4h1.7M148.1 222.4h1.7"/>
</g>
<g fill="#000">
<path d="M59.6 190.9l1.9-.6v1.1zM74.1 193.9l1.9-.5v1zM86.5 193.4l1.9 .5-1.9 .5zM86.6 190.3l1.9 .6-1.9 .5zM130.4 197.2l.5 1.9h-1zM137.5 192l2-.5v1zM149.9 191.5l2 .5-2 .5zM159.6 197.3l.6 1.9h-1.1zM55.7 205.7l2 .5-2 .6zM61.5 206.2l2-.5v1.1zM94.3 201.1l.5 1.9h-1zM93.8 213.7h1l-.5 1.9z"/>
<path d="M129.9 202.7h1l-.5 1.9zM159.1 216h1.1l-.6 1.9zM140.7 221.9l2 .5-2 .5zM146.5 222.4l1.9-.5v1z"/>
</g>
<g fill="none" stroke="#000" stroke-width=".35">
<circle cx="137.6" cy="197.3" r="1.84"/>
<circle cx="151.9" cy="197.3" r="1.84"/>
<circle cx="59.6" cy="201.1" r="1.84"/>
<circle cx="74.1" cy="215.6" r="1.84"/>
<circle cx="88.4" cy="201.1" r="1.84"/>
<circle cx="144.6" cy="217.9" r="1.84"/>
</g>
<g fill="none" stroke="#000" stroke-width=".2" stroke-dasharray="2.8 1.4" stroke-linecap="butt">
<circle cx="74.1" cy="201.1" r="4.7"/>
<circle cx="144.7" cy="204.5" r="4.7"/>
</g>
<text font-size="5.6" x="161.9" y="16.4">BFC2 808 .....</text>
<text font-size="4.9" x="146.6" y="24">Vishay BCcomponents</text>
<text font-size="3.5" fill="#007ec4" x="42" y="21.9">www.vishay.com</text>
<text font-size="3.5" x="18.9" y="32.3">DIMENSIONS in millimeters</text>
<g font-size="2.8">
<text x="88.9" y="177.4">Trimmers BFC2 808 ..... series</text>
<text x="100.2" y="238">Hole pattern</text>
<text x="18.9" y="263.3">Revision: 20-Jun-13</text>
<text x="107.2" y="263.8">2</text>
<text x="163.6" y="263.3">Document Number: 28528</text>
<text x="74.4" y="267.7">For technical questions, contact: dc-film@vishay.com</text>
<text x="26.5" y="271.7">THIS DOCUMENT IS SUBJECT TO CHANGE WITHOUT NOTICE. THE PRODUCTS DESCRIBED HEREIN AND THIS DOCUMENT</text>
<text x="50.9" y="274.6">ARE SUBJECT TO SPECIFIC DISCLAIMERS, SET FORTH AT www.vishay.com/doc?91000</text>
</g>
<g font-size="2.5">
<text x="71.5" y="41.1">FIG. 1</text>
<text x="144.7" y="41.1">FIG. 2</text>
<text x="66.8" y="47">ROUND HEAD</text>
<text x="140" y="47">ROUND HEAD</text>
<text x="71.9" y="52.5">Ø 2.5</text>
<text x="145.1" y="53">Ø 2.5</text>
<text x="80.1" y="56.7">0.6</text>
<text x="153.3" y="57.1">0.6</text>
<text x="63.1" y="60.7">0.7</text>
<text x="136.1" y="60.9">0.7</text>
<text x="50.7" y="72.4">11 max.</text>
<text x="124" y="72.5">11 max.</text>
<text x="82.4" y="88.1">Z</text>
<text x="149.6" y="88.8">Z</text>
<text x="51.5" y="91">4 ± 0.5</text>
<text x="124.9" y="91.2">4 ± 0.5</text>
<text x="71.1" y="101">3 ± 0.2</text>
<text x="144.2" y="101.2">3 ± 0.2</text>
<text x="42" y="119.9">max.</text>
<text x="42.3" y="117.8">10.6</text>
<text x="51.2" y="119">5 ± 0.1</text>
<text x="90.6" y="119">10</text>
<text x="116.4" y="119.9">max.</text>
<text x="116.7" y="117.8">10.6</text>
<text x="124.5" y="119">5 ± 0.1</text>
<text x="163.2" y="119">10</text>
<text x="61.9" y="134.8">5.85 ± 0.2</text>
<text x="93.5" y="132.2">0.4 max.</text>
<text x="135" y="134.8">5.85 ± 0.2</text>
<text x="53.1" y="145.2">DETAIL Z</text>
<text x="53.1" y="148.1">turned 90°</text>
<text x="70.3" y="144.8">Ø 1.6</text>
<text x="127.9" y="145.2">DETAIL Z</text>
<text x="127.9" y="148.1">turned 90°</text>
<text x="145.5" y="144.8">Ø 1.6</text>
<text x="88.9" y="163.9">0.65 ± 0.2</text>
<text x="163" y="163.9">0.85 max.</text>
<text x="68.3" y="169.6">0.6 ± 0.1</text>
<text x="82.3" y="170.5">± 0.15</text>
<text x="84" y="168.4">0.5</text>
<text x="143.6" y="168.9">0.6 ± 0.1</text>
<text x="155.7" y="170.5">± 0.15</text>
<text x="157.4" y="168.4">0.5</text>
<text x="72.6" y="191.6">10</text>
<text x="80.6" y="194.7">5</text>
<text x="133.5" y="196.4">R</text>
<text x="144" y="192.8">5</text>
<text x="154.2" y="196.4">R</text>
<text x="55.5" y="200.1">R</text>
<text x="90.7" y="200.1">R</text>
<text x="128.7" y="201.6">2.5</text>
<text x="57.8" y="207.1">1.3</text>
<text x="93.6" y="209.1">5</text>
<text x="157.9" y="208.3">7.5</text>
<text x="70.8" y="214.1">S</text>
<text x="140.9" y="216.6">S</text>
<text x="54.5" y="222.5">R = Rotor, S = Stator</text>
<text x="128.5" y="227.8">R = Rotor, S = Stator</text>
<text x="142.8" y="223.1">1.3</text>
<text x="54.5" y="231.4">diameter is determined by user’s requirements.</text>
<text x="54.5" y="228.4">The large hole is for bottom adjustment and the</text>
</g>
<g font-size="1.8">
<text x="94.1" y="119.8">- 0.2</text>
<text x="96.7" y="117.7">0</text>
<text x="166.7" y="119.9">- 0.2</text>
<text x="169.3" y="117.8">0</text>
</g>
</svg>
